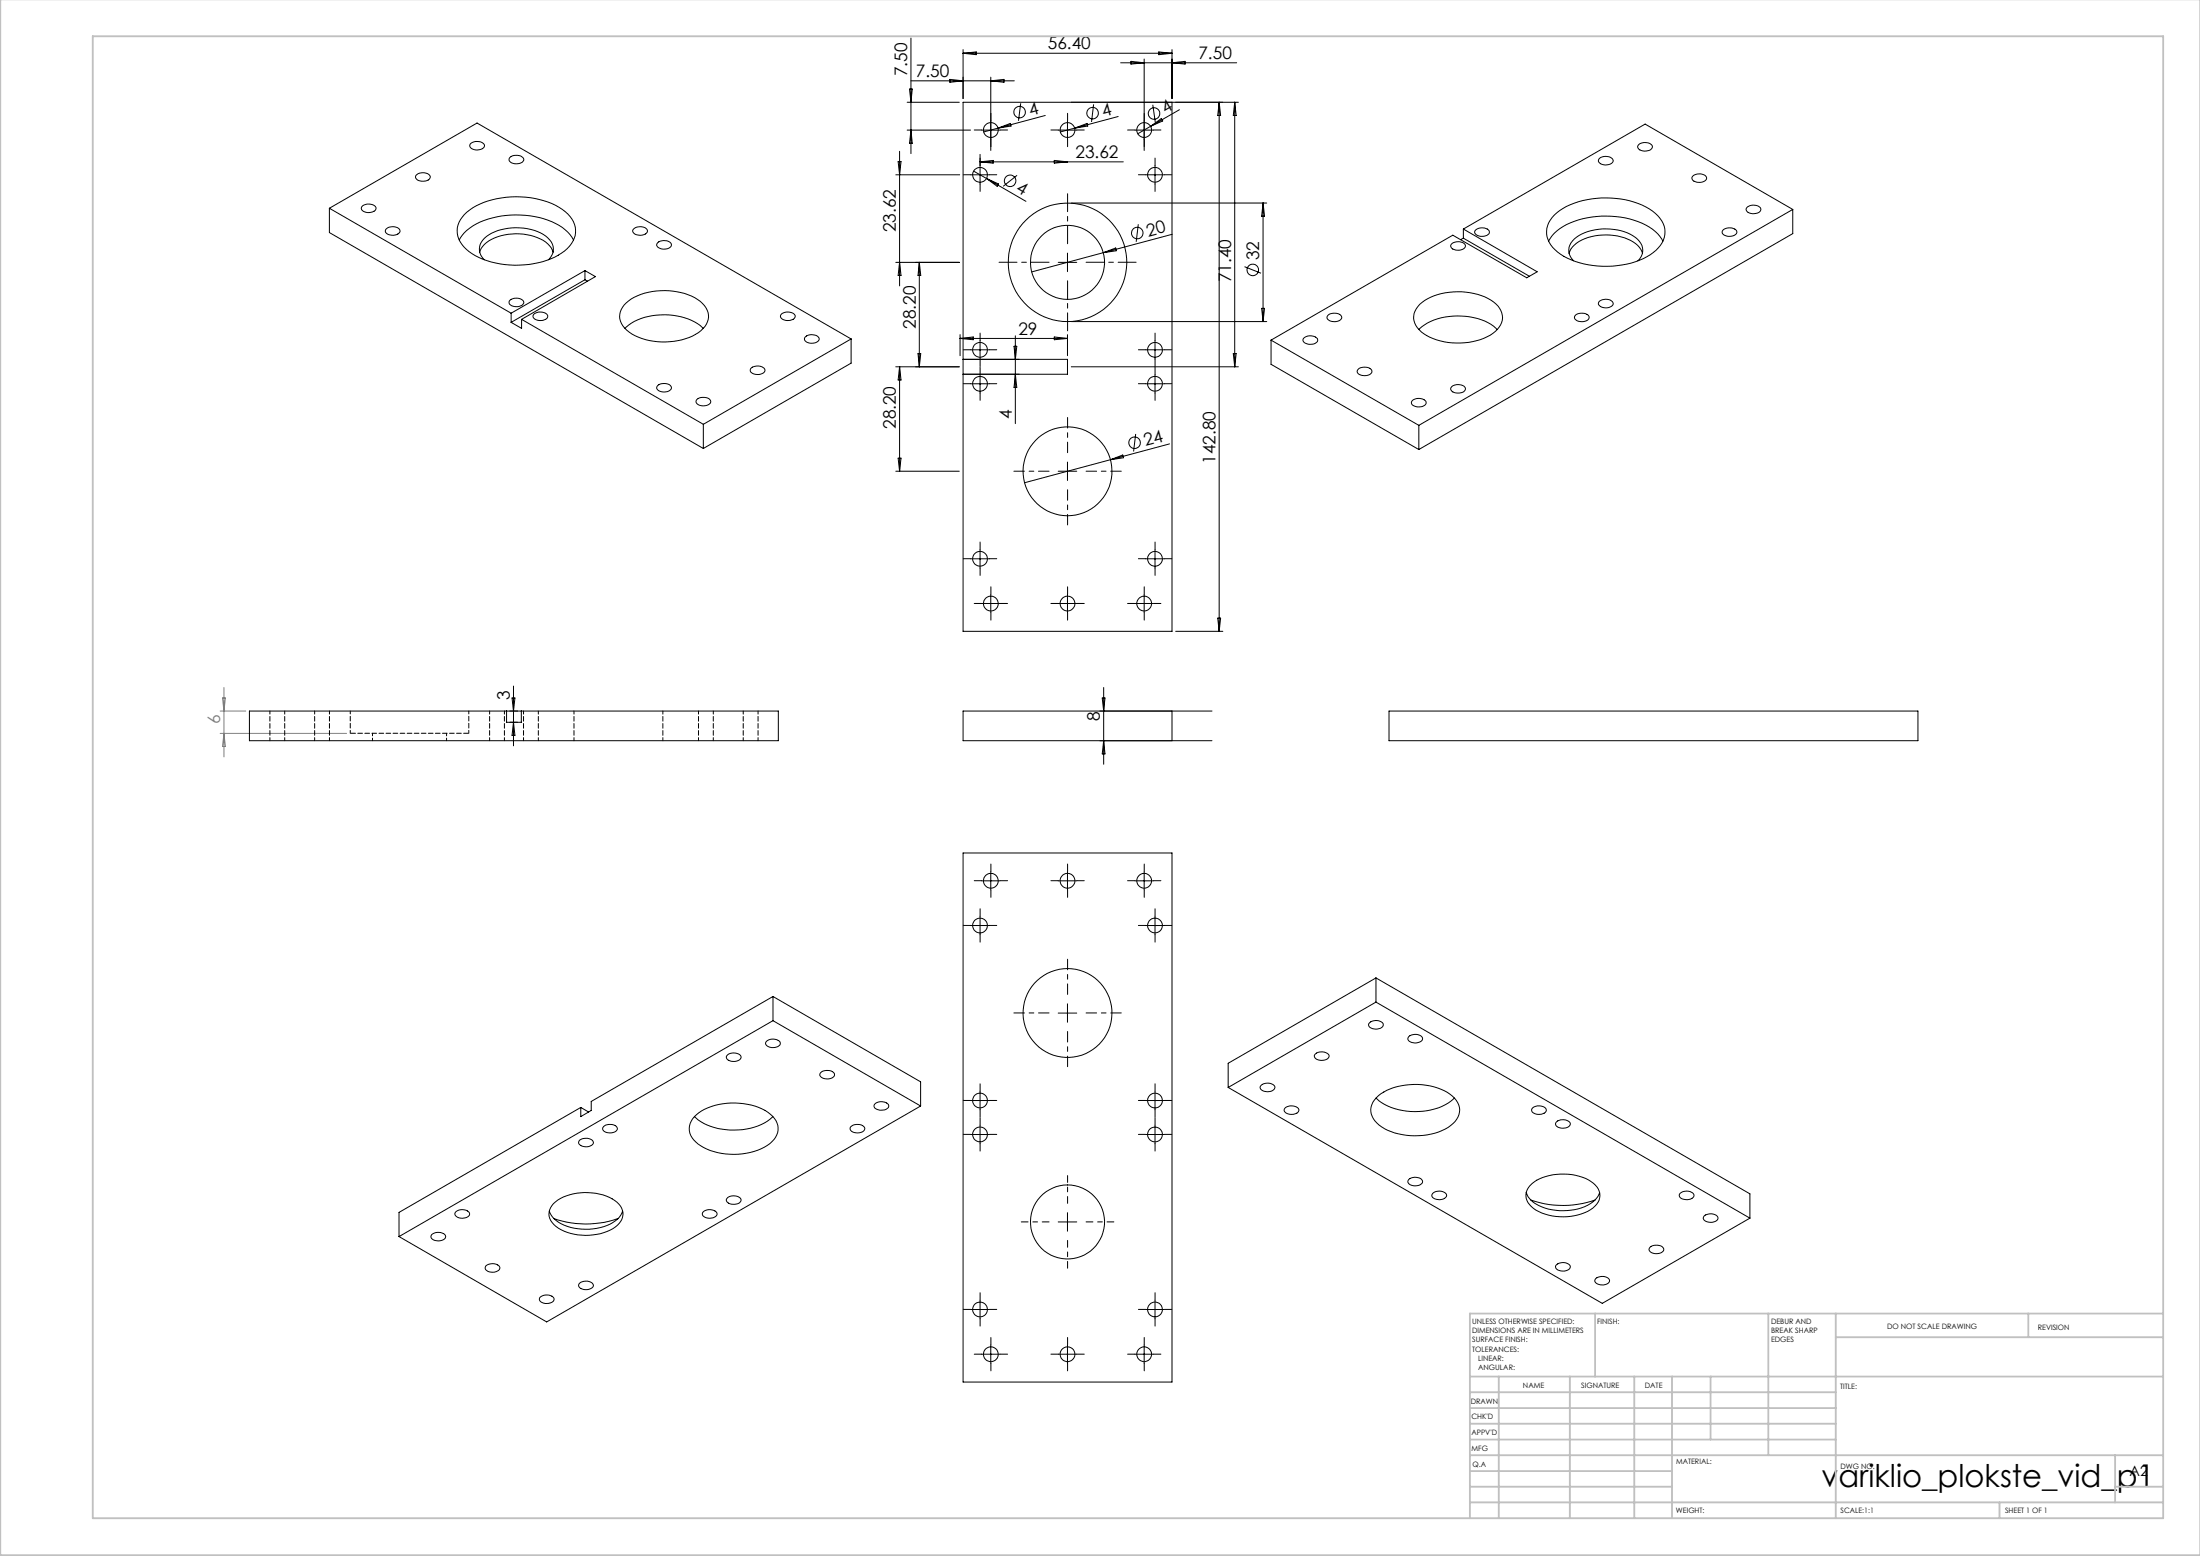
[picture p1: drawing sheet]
<svg xmlns="http://www.w3.org/2000/svg" width="594mm" height="420mm" viewBox="0 0 594 420" stroke-linecap="round" stroke-linejoin="round" font-family="sans-serif">
<g fill="none" stroke="#000" stroke-width=".27">
<path d="M246 10.3v31.2M260 13.4v13.2M260 14.4h56.4M260 14.4l3.6-.4v.8zM302.6 17h31.3M305.4 16.6l3.5 .4-3.5 .3zM308.9 15.9v24.7M312.9 14l3.5 .4-3.5 .4zM316.4 13.4v13.2M316.4 17l3.6-.4v.7zM127 38.8a2.67 2.67 0 0 1 3.8 .4 1.78 1.78 0 0 1-2.3 1.3l-1.4-.6a.77 .77 0 0 1-.1-1.1zM244.9 35.1h17.1"/>
<path d="M244.9 27.6h14.1M245.6 24h.7l-.3 3.6zM246 21.8h27.9M246 35.1l.3 3.6h-.7zM256.5 21.4l3.5 .4-3.5 .4zM265 35.1h5M267.5 20.8v19.8M267.5 21.8l3.6-.4v.8zM269.5 34.6l3.3-1.3 .2 .7zM275.6 27.9l-.6 4.7M282.2 31.2l-16.6 4.4M285.7 35.1h5"/>
<path d="M288.2 32.6v5M290.2 34.6l-3.9 1M290.2 34.6l3.3-1.3 .2 .7zM295.3 28.2l-.6 4.7M301.9 31.5l-11.7 3.1M306.4 35.1h5M310.7 34.1l-3.5 2M310.7 34.1l2.8-2.1 .4 .6zM311.3 28.3l.6 4.7M316.4 27.6v142.8h-56.4v-142.8h74.4M318.5 29.6l-7.8 4.5M329.2 27.6l.4 3.6h-.8z"/>
<path d="M329.2 27.6v142.8M333.4 27.6v71.4M333.4 27.6l.4 3.6h-.8zM442.5 39a2.69 2.69 0 0 1 3.6 .4l.1 .3a2.46 2.46 0 0 1-3.7 .5 .78 .78 0 0 1 0-1.2zM88.9 56.2l49.1 28.3M88.9 56.2l39.9-23 101 58.3M88.9 56.2v6.6l101 58.3M98 55.5a2.63 2.63 0 0 1 3.5 .6 1.78 1.78 0 0 1-2.3 1.3l-.4-.1a1.02 1.02 0 0 1-1.1-.6 1.02 1.02 0 0 1 .3-1.2zM112.4 47.3a2.63 2.63 0 0 1 3.8 .3 1.73 1.73 0 0 1-2.3 1.3 1.24 1.24 0 0 1-1.3-.3 1.24 1.24 0 0 1-.2-1.3zM125.4 57.9a20.5 20.5 0 0 1 15.1-4.8 18.7 18.7 0 0 1 13.4 5.3 6 6 0 0 1-.8 8.7 21.2 21.2 0 0 1-15.5 4.4 18.4 18.4 0 0 1-12.4-4.9 6 6 0 0 1 .2-8.7zM137.7 42.5a2.55 2.55 0 0 1 3.7 .5 2.12 2.12 0 0 1-2.9 1.1l-.7-.4a.77 .77 0 0 1-.1-1.2zM241.9 47.2h17.2"/>
<path d="M242.5 43.6h.8l-.4 3.6zM242.9 40.8v36.4M262.1 47.2h5M262.9 46.2l3.4 2M264.6 41.7v8M264.6 43.7h38.7M264.6 43.7l3.5-.4v.7zM266.3 48.2l10.7 6.1M266.3 48.2l3.3 1.5-.4 .6zM274.6 47.3l-3.7 3M284.7 43.3l3.5 .4-3.5 .3zM289.2 54.8h52.8"/>
<path d="M309.4 47.2h5M311.9 44.7v5M341 54.8v32M341 54.8l.4 3.6h-.8zM419.7 58a21.3 21.3 0 0 1 16.6-4.4 17.1 17.1 0 0 1 11.9 5.3 6.1 6.1 0 0 1-1.1 8.7 21.8 21.8 0 0 1-17 4.1 16.4 16.4 0 0 1-11.4-5.6 6 6 0 0 1 1-8.1zM431.9 42.7a2.69 2.69 0 0 1 3.6 .4 1.31 1.31 0 0 1-1.7 1.4 1.71 1.71 0 0 1-2.2-1.3zM457 47.6a2.66 2.66 0 0 1 3.8 .3 1.6 1.6 0 0 1-2.2 1.3l-1.5-.5a.78 .78 0 0 1-.1-1.1zM471.8 55.9a2.69 2.69 0 0 1 3.6 .4v.3a2.46 2.46 0 0 1-3.7 .5 .78 .78 0 0 1 .1-1.2zM484 56.5l-39.8-23-49.1 28.3M484 56.5l-100.9 58.3M484 56.5v6.6l-100.9 58.2M104.2 61.9a2.58 2.58 0 0 1 3.8 .3 1.71 1.71 0 0 1-2.3 1.3l-1.2-.4a.82 .82 0 0 1-.3-1.2z"/>
<path d="M124 64.8a13.9 13.9 0 0 1 10.1-6.3 24.3 24.3 0 0 1 17.7 2.9l2.1 1.9 .9 1.5M129.5 68.1a7.5 7.5 0 0 1 5.8-4.5 14.7 14.7 0 0 1 12.6 2.2 4.3 4.3 0 0 1 1.4 2.3M130.7 70.1a3.9 3.9 0 0 1 .6-6.3 15 15 0 0 1 16.1-.1 3.9 3.9 0 0 1 .7 6.4M157.9 73l2.9 1.7-20 11.5M157.9 73l-19.9 11.5M157.9 75.5l-19.9 11.5M157.9 75.5l.7 .4M157.9 73v2.5M171 61.9a2.58 2.58 0 0 1 3.8 .3 1.71 1.71 0 0 1-2.3 1.3l-.8-.2-.6-.4a.68 .68 0 0 1-.1-1zM177.6 65.5a2.76 2.76 0 0 1 3.6 .3 1.5 1.5 0 0 1-2 1.5l-1.5-.5a.77 .77 0 0 1-.1-1.3zM241.9 70.8h17.1M242.9 70.8l.4 3.5h-.8z"/>
<path d="M248.2 70.8v28.2M248.2 70.8l.4 3.5h-.7zM285.7 70.8h5M288.2 68.3v5M297.9 68.2l3.3-1.3 .2 .8zM307.3 60.5l-.5 4.8M316.5 63.2l-37.9 10.2M336 72l4.5 1.7M391.8 66a2.66 2.66 0 0 1 3.8 .2 1.62 1.62 0 0 1-2.1 1.3l-1.5-.5a.78 .78 0 0 1-.2-1zM395.1 61.8l19.9 11.6-2.8 1.6-19.9-11.5-49.1 28.3M395.1 64.3l17.8 10.3M395.1 64.3l-.7 .4"/>
<path d="M395.1 61.8v2.5M398.4 62.1a2.78 2.78 0 0 1 3.7 .2 1.42 1.42 0 0 1-1.9 1.5 1.52 1.52 0 0 1-2-1.4zM418.1 65.1a11.9 11.9 0 0 1 8.1-5.7 25.2 25.2 0 0 1 19.1 1.9l2.3 1.8 1.4 2M423.7 68.4a7.5 7.5 0 0 1 6-4.5 14.2 14.2 0 0 1 12.5 2.4l.9 1.1 .4 1M424.9 70.4a3.9 3.9 0 0 1 .7-6.4 15 15 0 0 1 16 .2 3.9 3.9 0 0 1 .6 6.2M465.2 62.1a2.78 2.78 0 0 1 3.7 .2 1.43 1.43 0 0 1-1.9 1.5l-1.6-.4a.8 .8 0 0 1-.2-1.3zM137.7 81a2.72 2.72 0 0 1 3.7 .3 1.3 1.3 0 0 1-1.6 1.5 1.84 1.84 0 0 1-2.4-1.3zM138 84.5v2.5M140.8 86.2l49.1 28.3M140.8 86.2v2.4l-2.8-1.6M144.3 84.6a2.63 2.63 0 0 1 3.6 .6 1.73 1.73 0 0 1-2.3 1.3l-.4-.1a1.02 1.02 0 0 1-1.2-.5 1.02 1.02 0 0 1 .3-1.3zM168.5 82.3a15 15 0 0 1 12.1-3.8 12.7 12.7 0 0 1 10 4.6 4.6 4.6 0 0 1-1.4 6.2 17.8 17.8 0 0 1-14.9 2.4 9.4 9.4 0 0 1-6.8-5 4.5 4.5 0 0 1 1-4.4z"/>
<path d="M168.7 88.6a15.7 15.7 0 0 1 13-3.5 13.8 13.8 0 0 1 8.2 3.5M202.8 99.3a2.72 2.72 0 0 1 3.7 .3 1.09 1.09 0 0 1-1.1 1.4 2.38 2.38 0 0 1-2.8-.9zM210.9 84.9a2.63 2.63 0 0 1 3.8 .3 1.73 1.73 0 0 1-2.3 1.3l-1.4-.6a.73 .73 0 0 1-.1-1zM217.5 90.9a2.55 2.55 0 0 1 3.7 .6 2.34 2.34 0 0 1-3.6 .7 .77 .77 0 0 1-.1-1.3zM229.8 91.5l-39.9 23M229.8 91.5v6.5l-39.9 23.1M241.9 99h17.1M242.9 99v28.2M242.9 99l.4 3.6h-.8zM247.9 95.4h.7l-.4 3.6zM259.2 90.3v5.7M259.2 91.4h29"/>
<path d="M259.2 91.4l3.6-.4v.7zM260 97h28.2v4h-28.2M262.1 94.4h5M264.6 91.9v5M273.8 93.5h.7l-.4 3.5zM274.1 90.6v23.8M284.7 91l3.5 .4-3.5 .3zM288.2 90.3v5.7M289.2 86.8h52.8M289.2 99h45.2M309.4 94.4h5M311.9 91.9v5"/>
<path d="M333 95.4h.8l-.4 3.6zM340.6 83.2h.8l-.4 3.6zM343.2 91.8l39.9 23M343.2 91.8v6.5l39.9 23M352 91.2a2.55 2.55 0 0 1 3.8 .5 1.84 1.84 0 0 1-2.4 1.2l-1.2-.4a.8 .8 0 0 1-.2-1.3zM358.5 85.1a2.59 2.59 0 0 1 3.8 .5 1.96 1.96 0 0 1-2.9 1.1l-.7-.3a.76 .76 0 0 1-.2-1.3zM366.7 99.7a2.58 2.58 0 0 1 3.7 .4 1.78 1.78 0 0 1-2.4 1.3l-1.1-.4a.8 .8 0 0 1-.2-1.3zM383.1 89a16.5 16.5 0 0 1 14.8-3.3 11.9 11.9 0 0 1 6.3 3.3M383.3 82.2a17.5 17.5 0 0 1 16.6-2.4 7.6 7.6 0 0 1 5.7 5.3 6 6 0 0 1-4.1 5.8 18.1 18.1 0 0 1-17.7-1.3 4.6 4.6 0 0 1-.5-7.4zM425.3 85.1a2.63 2.63 0 0 1 3.8 .5 1.82 1.82 0 0 1-2.4 1.2l-1.2-.4a.78 .78 0 0 1-.2-1.3zM431.9 81.3a2.65 2.65 0 0 1 3.6 .4 1.6 1.6 0 0 1-2.1 1.4 1.34 1.34 0 0 1-1.7-1.6zM177.6 104.1a2.71 2.71 0 0 1 3.6 .3 1.5 1.5 0 0 1-2 1.4h-.4a1.12 1.12 0 0 1-1.2-.5 1.12 1.12 0 0 1 0-1.2z"/>
<path d="M188.2 107.8a2.72 2.72 0 0 1 3.6 .3 1.5 1.5 0 0 1-1.9 1.5 1.43 1.43 0 0 1-1.9-1.6zM189.9 114.5v6.6M262.1 103.6h5M264.6 101.1v5M274.1 101l.4 3.6h-.7zM306.6 117.1l-.5 4.8M309.4 103.6h5M311.9 101.1v5M315.8 119.8l-39.2 10.5M381.3 108.1a2.55 2.55 0 0 1 3.8 .5 2.15 2.15 0 0 1-3.3 1 .86 .86 0 0 1-.7-.6 .86 .86 0 0 1 .2-.9zM383.1 114.8v6.5M392 104.3a2.69 2.69 0 0 1 3.6 .4l.1 .3a2.46 2.46 0 0 1-3.7 .6 .78 .78 0 0 1 0-1.3z"/>
<path d="M241.9 127.2h17.1M242.5 123.7h.8l-.4 3.5zM285.7 127.2h5M288.2 124.7v5M299.8 124.1l3.3-1.3 .3 .8zM262.1 150.8h5M264.6 148.3v5M309.4 150.8h5M311.9 148.3v5M265 162.9h5M267.5 160.4v5M285.7 162.9h5"/>
<path d="M288.2 160.4v5M306.4 162.9h5M308.9 160.4v5M317.4 170.4h12.8M328.8 166.8h.8l-.4 3.6zM67.3 191.9h142.8v8h-142.8zM136.8 191.9v3.1h4v-3.1M138.3 188.4h.7l-.4 3.5zM138.6 185.2v16.1M138.6 195l.4 3.5h-.7zM297.6 188.4h.7l-.3 3.5zM298 185.6v20.7"/>
<path d="M298 199.9l.3 3.6h-.7zM316.4 191.9v8M327.2 191.9h-67.2v8h67.2M375 191.9h142.8v8h-142.8zM260 230.2h56.4v142.8h-56.4zM265 237.8h5M267.5 235.2v5M285.7 237.8h5M288.2 235.2v5M306.4 237.8h5M308.9 235.2v5M262.1 249.8h5"/>
<path d="M264.6 247.3v5M309.4 249.8h5M311.9 247.3v5M208.7 269v6.5M208.7 269l39.9 23v6.5M208.7 275.5l39.9 23M208.7 275.5l-101 58.3M208.7 269l-49.1 28.3v2.4l-2.8 1.7v-2.5M285.7 273.5h5M288.2 271v4.9M369.8 276a2.67 2.67 0 0 1 3.7 .3 1.55 1.55 0 0 1-2.1 1.5l-.8-.1-1-.6a.7 .7 0 0 1 .2-1.1zM371.5 264l-39.9 23v6.5"/>
<path d="M371.5 264v6.5M371.5 270.5l-39.9 23M371.5 270.5l101 58.3M371.5 264l101 58.2v6.6M380.4 279.8a2.66 2.66 0 0 1 3.6 .3 1.06 1.06 0 0 1-1.1 1.3 2.08 2.08 0 0 1-2.8-1.1zM156.8 298.9l-49.1 28.4v6.5M156.8 298.9l2.1 1.3M196.5 284.7a2.69 2.69 0 0 1 3.6 .4 1.62 1.62 0 0 1-2.2 1.4l-1.5-.5a.79 .79 0 0 1 .1-1.3zM206.9 281.1a2.78 2.78 0 0 1 3.7 .2 1.42 1.42 0 0 1-1.8 1.5 1.52 1.52 0 0 1-2-1.5zM221.6 289.5a2.58 2.58 0 0 1 3.7 .5 1.78 1.78 0 0 1-2.4 1.2 1.16 1.16 0 0 1-1.2-.4 1.16 1.16 0 0 1-.1-1.3zM236.2 298a2.55 2.55 0 0 1 3.8 .4 1.84 1.84 0 0 1-2.4 1.3l-.9-.3a.86 .86 0 0 1-.7-.5 .86 .86 0 0 1 .2-.9zM248.6 298.5l-101 58.3-39.9-23"/>
<path d="M262.1 297.1h5M264.6 294.6v5M309.4 297.1h5M311.9 294.6v5M331.6 293.5l101 58.3 39.9-23M340.5 292.9a2.67 2.67 0 0 1 3.7 .3 1.55 1.55 0 0 1-2 1.5 1.42 1.42 0 0 1-1.9-1.5zM346.9 299.2a2.63 2.63 0 0 1 3.8 .3 1.73 1.73 0 0 1-2.3 1.3l-1.4-.6a.73 .73 0 0 1-.1-1zM355.2 284.5a2.55 2.55 0 0 1 3.7 .5 2.37 2.37 0 0 1-3.7 .7l-.2-.2a.7 .7 0 0 1 .2-1zM371.5 296.4a16.9 16.9 0 0 0 15.9 2.9l2.8-1.1 2.5-1.8M372.2 295.8a17.8 17.8 0 0 1 14.9-2.4 9.4 9.4 0 0 1 6.8 4.9 5.2 5.2 0 0 1-2.9 6 18.2 18.2 0 0 1-18.6-.6 4.7 4.7 0 0 1-.2-7.9zM413.9 298.9a2.57 2.57 0 0 1 3.6 .6 1.71 1.71 0 0 1-2.3 1.3l-.4-.1a1.02 1.02 0 0 1-1.1-.6 1.02 1.02 0 0 1 .2-1.2zM156.6 307.7a2.65 2.65 0 0 1 3.6 .5 1.6 1.6 0 0 1-2.2 1.3 1.34 1.34 0 0 1-1.6-1.5z"/>
<path d="M162.9 304.1a2.59 2.59 0 0 1 3.8 .4 1.82 1.82 0 0 1-2.4 1.3l-1.2-.4a.8 .8 0 0 1-.2-1.3zM187.5 301.4a16.2 16.2 0 0 1 14.3-3.3 10.3 10.3 0 0 1 8 5 5.1 5.1 0 0 1-2.6 6.1 18.1 18.1 0 0 1-18.7-.4 4.7 4.7 0 0 1-1-7.4zM187.5 301.4a16.8 16.8 0 0 0 15.1 3.1 12.1 12.1 0 0 0 6.1-3.1M229.7 304.1a2.63 2.63 0 0 1 3.8 .4 1.82 1.82 0 0 1-2.4 1.3l-.8-.2-.6-.5-.2-.5zM262.1 306.2h5M264.6 303.7v5M309.4 306.2h5M311.9 303.7v5M380.4 318.3a2.71 2.71 0 0 1 3.6 .3 1.5 1.5 0 0 1-1.9 1.5h-.5a1.12 1.12 0 0 1-1.2-.5 1.12 1.12 0 0 1 0-1.3zM420.3 302.8a2.55 2.55 0 0 1 3.7 .5 2.37 2.37 0 0 1-3.7 .7l-.2-.2a.75 .75 0 0 1 .2-1zM116.6 333.3a2.78 2.78 0 0 1 3.6 .1l.1 .3a1.84 1.84 0 0 1-2.4 1.2l-1.1-.4a.83 .83 0 0 1-.2-1.2zM123 327.1a2.55 2.55 0 0 1 3.8 .5 1.82 1.82 0 0 1-2.4 1.2 1.18 1.18 0 0 1-1.2-.4 1.18 1.18 0 0 1-.2-1.3z"/>
<path d="M148.3 326.9a7.5 7.5 0 0 0 5.8 4.4 14.7 14.7 0 0 0 12.6-2.2l.9-1.1 .5-1.1M149.4 324.9a14.3 14.3 0 0 1 13.4-2.4 6.8 6.8 0 0 1 5.4 4.8 5.5 5.5 0 0 1-4.3 5.1 14.6 14.6 0 0 1-14.3-1.8 3.7 3.7 0 0 1-.2-5.7zM149.5 328.9a26.1 26.1 0 0 0 17.4 0M189.9 327.1a2.55 2.55 0 0 1 3.7 .5 2.23 2.23 0 0 1-3.6 .8 .8 .8 0 0 1-.1-1.3zM196.5 323.3a2.69 2.69 0 0 1 3.6 .4v.3a2.46 2.46 0 0 1-3.7 .5 .78 .78 0 0 1 .1-1.2zM285.7 329.8h5M288.2 327.3v5M386.8 322.2a2.58 2.58 0 0 1 3.8 .3 1.71 1.71 0 0 1-2.3 1.3l-1.2-.4a.8 .8 0 0 1-.3-1.2zM412.1 321.9a6.8 6.8 0 0 0 5.1 4.2 15.3 15.3 0 0 0 12.9-1.7l1.4-1.5 .4-1M413.1 320a13.4 13.4 0 0 1 11.3-2.9 9.5 9.5 0 0 1 7.2 3.9 4 4 0 0 1-1.5 5.1 15 15 0 0 1-16 .1 3.9 3.9 0 0 1-1-6.2zM413.3 323.9a26.3 26.3 0 0 0 17.4 0M445.5 336.6a2.71 2.71 0 0 1 3.7 .4 1.5 1.5 0 0 1-2 1.4h-.5a1.12 1.12 0 0 1-1.2-.5 1.12 1.12 0 0 1 0-1.3z"/>
<path d="M453.6 322.2a2.63 2.63 0 0 1 3.8 .3 1.71 1.71 0 0 1-2.3 1.3l-.9-.2-.6-.4a.77 .77 0 0 1 0-1zM460.2 328.2a2.71 2.71 0 0 1 3.6 .3 1.25 1.25 0 0 1-1.5 1.4 1.89 1.89 0 0 1-2.4-1.2zM131.2 341.7a2.59 2.59 0 0 1 3.8 .4 2.03 2.03 0 0 1-2.9 1.2l-.7-.3a.81 .81 0 0 1-.2-1.3zM145.8 350.1a2.59 2.59 0 0 1 3.8 .5 1.89 1.89 0 0 1-2.4 1.2l-.8-.2-.6-.4-.2-.5zM156.6 346.3a2.46 2.46 0 0 1 3.6 .7 2.37 2.37 0 0 1-4 0zM262.1 353.5h5M264.6 351v5M309.4 353.5h5M311.9 351v5M420.3 341.3a2.72 2.72 0 0 1 3.6 .3 1.52 1.52 0 0 1-2 1.5l-1.2-.3-.6-.4a.75 .75 0 0 1 .2-1.1zM430.9 345.1a2.71 2.71 0 0 1 3.6 .3 1.47 1.47 0 0 1-2 1.4l-1.5-.5a.77 .77 0 0 1-.1-1.2zM265 365.5h5"/>
<path d="M267.5 363v5M285.7 365.5h5M288.2 363v5M306.4 365.5h5M308.9 363v5"/>
<circle cx="267.5" cy="35.1" r="2.01"/>
<circle cx="275.3" cy="30.3" r="1.55"/>
<circle cx="288.2" cy="35.1" r="2"/>
<circle cx="295" cy="30.5" r="1.56"/>
<circle cx="308.9" cy="35.1" r="2"/>
<circle cx="311.6" cy="30.6" r="1.56"/>
<circle cx="264.6" cy="47.2" r="2"/>
<circle cx="272.7" cy="48.8" r="1.56"/>
<circle cx="311.9" cy="47.2" r="2"/>
<circle cx="288.2" cy="70.8" r="10"/>
<circle cx="288.2" cy="70.8" r="16"/>
<circle cx="307.1" cy="62.9" r="1.56"/>
<circle cx="338.3" cy="72.9" r="1.56"/>
<circle cx="264.6" cy="94.4" r="2"/>
<circle cx="311.9" cy="94.4" r="2"/>
<circle cx="264.6" cy="103.6" r="2"/>
<circle cx="306.3" cy="119.5" r="1.55"/>
<circle cx="311.9" cy="103.6" r="2"/>
<circle cx="288.2" cy="127.2" r="12"/>
<circle cx="264.6" cy="150.8" r="2"/>
<circle cx="311.9" cy="150.8" r="2"/>
<circle cx="267.5" cy="162.9" r="2.01"/>
<circle cx="288.2" cy="162.9" r="2"/>
<circle cx="308.9" cy="162.9" r="2"/>
<circle cx="267.5" cy="237.8" r="2.01"/>
<circle cx="288.2" cy="237.7" r="2"/>
<circle cx="308.9" cy="237.7" r="2"/>
<circle cx="264.6" cy="249.8" r="2"/>
<circle cx="311.9" cy="249.8" r="2"/>
<circle cx="288.2" cy="273.4" r="12"/>
<circle cx="264.6" cy="297" r="2"/>
<circle cx="311.9" cy="297.1" r="2"/>
<circle cx="264.6" cy="306.2" r="2"/>
<circle cx="311.9" cy="306.2" r="2"/>
<circle cx="288.2" cy="329.8" r="10"/>
<circle cx="264.6" cy="353.5" r="2"/>
<circle cx="311.9" cy="353.4" r="2"/>
<circle cx="267.5" cy="365.6" r="2.01"/>
<circle cx="288.2" cy="365.6" r="2"/>
<circle cx="308.9" cy="365.6" r="2"/>
</g>
<path d="M283.2 70.8h-13.5M288.2 65.8v-13.5M288.2 75.8v13.5M293.2 70.8h13.5" fill="none" stroke="#000" stroke-width=".27" stroke-dasharray="15.2 1.3 1.3 1.3" stroke-dashoffset="10.4"/>
<g fill="none" stroke="#000" stroke-width=".27" stroke-dasharray="15.2 1.3 1.3 1.3">
<path d="M265 35.1h-2M267.5 32.6v-2M267.5 37.6v2M270 35.1h2M285.7 35.1h-2M288.2 32.6v-2M288.2 37.6v2M290.7 35.1h2M306.4 35.1h-2M308.9 32.6v-2M308.9 37.6v2M311.4 35.1h2"/>
<path d="M262.1 47.2h-2M264.6 44.7v-2M264.6 49.7v2M267.1 47.2h2M309.4 47.2h-2M311.9 44.7v-2M311.9 49.7v2M314.4 47.2h2M262.1 94.4h-2M264.6 91.9v-2M264.6 96.9v2M267.1 94.4h2"/>
<path d="M309.4 94.4h-2M311.9 91.9v-2M311.9 96.9v2M314.4 94.4h2M262.1 103.6h-2M264.6 101.1v-2M264.6 106.1v2M267.1 103.6h2M309.4 103.6h-2M311.9 101.1v-2M311.9 106.1v2M314.4 103.6h2"/>
<path d="M262.1 150.8h-2M264.6 148.3v-2M264.6 153.3v2M267.1 150.8h2M309.4 150.8h-2M311.9 148.3v-2M311.9 153.3v2M314.4 150.8h2M265 162.9h-2M267.5 160.4v-2M267.5 165.4v2M270 162.9h2"/>
<path d="M285.7 162.9h-2M288.2 160.4v-2M288.2 165.4v2M290.7 162.9h2M306.4 162.9h-2M308.9 160.4v-2M308.9 165.4v2M311.4 162.9h2M265 237.7h-2M267.5 235.2v-2M270 237.7h2M285.7 237.7h-2"/>
<path d="M288.2 235.2v-2M290.7 237.7h2M306.4 237.7h-2M308.9 235.2v-2M311.4 237.7h2M262.1 249.8h-2M264.6 247.3v-2M264.6 252.3v2M267.1 249.8h2M267.5 240.2v2M288.2 240.2v2M308.9 240.2v2"/>
<path d="M309.4 249.8h-2M311.9 247.3v-2M311.9 252.3v2M314.4 249.8h2M262.1 297h-2M264.6 294.5v-2M264.6 299.5v2M267.1 297h2M309.4 297h-2M311.9 294.5v-2M311.9 299.5v2M314.4 297h2"/>
<path d="M262.1 306.2h-2M264.6 303.7v-2M264.6 308.7v2M267.1 306.2h2M309.4 306.2h-2M311.9 303.7v-2M311.9 308.7v2M314.4 306.2h2M262.1 353.4h-2M264.6 350.9v-2M264.6 355.9v2M267.1 353.4h2"/>
<path d="M309.4 353.4h-2M311.9 350.9v-2M311.9 355.9v2M314.4 353.4h2M265 365.5h-2M267.5 363v-2M267.5 368v2M270 365.5h2M285.7 365.5h-2M288.2 363v-2M288.2 368v2M290.7 365.5h2"/>
<path d="M306.4 365.5h-2M308.9 363v-2M308.9 368v2M311.4 365.5h2"/>
</g>
<path d="M283.2 127.2h-9.5M288.2 122.2v-9.5M288.2 132.2v9.5M293.2 127.2h9.5M283.2 273.4h-9.5M288.2 268.4v-9.5M288.2 278.4v9.5M293.2 273.4h9.5" fill="none" stroke="#000" stroke-width=".27" stroke-dasharray="15.2 1.3 1.3 1.3" stroke-dashoffset="12.4"/>
<path d="M283.2 329.8h-7.5M288.2 324.8v-7.5M288.2 334.8v7.5M293.2 329.8h7.5" fill="none" stroke="#000" stroke-width=".27" stroke-dasharray="15.2 1.3 1.3 1.3" stroke-dashoffset="13.4"/>
<g fill="none" stroke="#c0c0c0" stroke-width=".5">
<path d="M.1 -.1v419.9h594M25 9.8h559.1v400h-559.1zM430.7 354.6v17M477.4 354.6v38.2M495.7 354.6v55.2M547.7 354.6v6.3M584.1 354.6h-187.2v55.2M396.9 371.6h187.2M396.9 375.8h98.8M404.7 371.6v38.2M423.9 371.6v38.2M441.3 371.6v38.2"/>
<path d="M451.4 371.6v38.2M461.9 371.6v17M495.7 360.9h88.4M396.9 388.6h98.8M396.9 384.3h98.8M396.9 380.1h98.8M396.9 397.1h54.5M396.9 392.8h187.2M571.1 392.8v12.7M396.9 405.5h187.2M396.9 401.3h54.5M539.9 405.5v4.3"/>
<path d="M571.1 401.3h13"/>
</g>
<path d="M59.4 191.9h7M59.4 198h34.2M60.1 188.4h.8l-.4 3.5zM60.5 185.6v18.7M60.5 198l.4 3.5h-.8z" fill="none" stroke="#808080" stroke-width=".27"/>
<path d="M94.6 197.9h32" fill="none" stroke="#000" stroke-width=".27" stroke-dasharray="1.3 .6" stroke-dashoffset="-.1"/>
<g fill="none" stroke="#000" stroke-width=".27" stroke-dasharray="1.3 .6" stroke-dashoffset=".4">
<path d="M72.9 191.9v8M76.9 199.9v-8M85 191.9v8M89 199.9v-8M132.2 191.9v8M136.2 199.9v-8M141.4 191.9v8M145.4 199.9v-8M155 191.9v8M179 199.9v-8M188.6 191.9v8M192.6 199.9v-8"/>
<path d="M200.7 191.9v8M204.7 199.9v-8"/>
</g>
<path d="M94.6 191.9v6M126.6 197.9v-6" fill="none" stroke="#000" stroke-width=".27" stroke-dasharray="1.3 .6" stroke-dashoffset=".5"/>
<path d="M100.6 197.9v2M120.6 199.9v-2" fill="none" stroke="#000" stroke-width=".27" stroke-dasharray="1.3 .6" stroke-dashoffset=".6"/>
<text font-size="8.5" x="491.8" y="401.5">variklio_plokste_vid_p1</text>
<g font-size="4.7">
<text x="282.9" y="13.4">56.40</text>
<text x="323.6" y="15.9">7.50</text>
<text x="244.9" y="20.6" transform="rotate(-90 244.9 20.6)">7.50</text>
<text x="247.3" y="20.8">7.50</text>
<text x="278.2" y="31.2" transform="rotate(-15 278.2 31.2)">4</text>
<text x="297.9" y="31.5" transform="rotate(-15 297.9 31.5)">4</text>
<text x="314.7" y="30.8" transform="rotate(-30 314.7 30.8)">4</text>
<text x="290.4" y="42.6">23.62</text>
<text x="274.1" y="51.6" transform="rotate(30 274.1 51.6)">4</text>
<text x="241.9" y="62.7" transform="rotate(-90 241.9 62.7)">23.62</text>
<text x="310" y="63.9" transform="rotate(-15 310 63.9)">20</text>
<text x="340" y="70.3" transform="rotate(-90 340 70.3)">32</text>
<text x="332.4" y="76.1" transform="rotate(-90 332.4 76.1)">71.40</text>
<text x="247.2" y="88.7" transform="rotate(-90 247.2 88.7)">28.20</text>
<text x="275" y="90.3">29</text>
<text x="273.2" y="113" transform="rotate(-90 273.2 113)">4</text>
<text x="241.9" y="115.8" transform="rotate(-90 241.9 115.8)">28.20</text>
<text x="309.3" y="120.5" transform="rotate(-15 309.3 120.5)">24</text>
<text x="328.2" y="125.2" transform="rotate(-90 328.2 125.2)">142.80</text>
<text x="137.7" y="189.1" transform="rotate(-90 137.7 189.1)">3</text>
<text x="297" y="194.7" transform="rotate(-90 297 194.7)">8</text>
</g>
<text font-size="4.7" fill="#808080" x="59.5" y="195.5" transform="rotate(-90 59.5 195.5)">6</text>
<text font-size="3.9" x="575" y="398.4">A2</text>
<g font-size="2">
<text x="397.5" y="357.4">UNLESS OTHERWISE SPECIFIED:</text>
<text x="397.5" y="359.9">DIMENSIONS ARE IN MILLIMETERS</text>
<text x="431.2" y="357.4">FINISH:</text>
<text x="478.2" y="357.3">DEBUR AND</text>
<text x="478.2" y="359.8">BREAK SHARP</text>
<text x="509.5" y="358.8">DO NOT SCALE DRAWING</text>
<text x="550.2" y="359">REVISION</text>
<text x="397.5" y="362.4">SURFACE FINISH:</text>
<text x="397.5" y="364.9">TOLERANCES:</text>
<text x="478.2" y="362.3">EDGES</text>
<text x="399.1" y="367.4">LINEAR:</text>
<text x="399.1" y="369.9">ANGULAR:</text>
<text x="411.2" y="374.8">NAME</text>
<text x="426.9" y="374.7">SIGNATURE</text>
<text x="444.1" y="374.7">DATE</text>
<text x="496.8" y="375">TITLE:</text>
<text x="397.1" y="378.9">DRAWN</text>
<text x="397.3" y="383.1">CHK'D</text>
<text x="397.3" y="387.2">APPV'D</text>
<text x="397.3" y="391.6">MFG</text>
<text x="397.5" y="395.9">Q.A</text>
<text x="452.5" y="395.3">MATERIAL:</text>
<text x="497" y="396.4">DWG NO.</text>
<text x="452.5" y="408.3">WEIGHT:</text>
<text x="497" y="408.4">SCALE:1:1</text>
<text x="541.4" y="408.4">SHEET 1 OF 1</text>
</g>
</svg>
